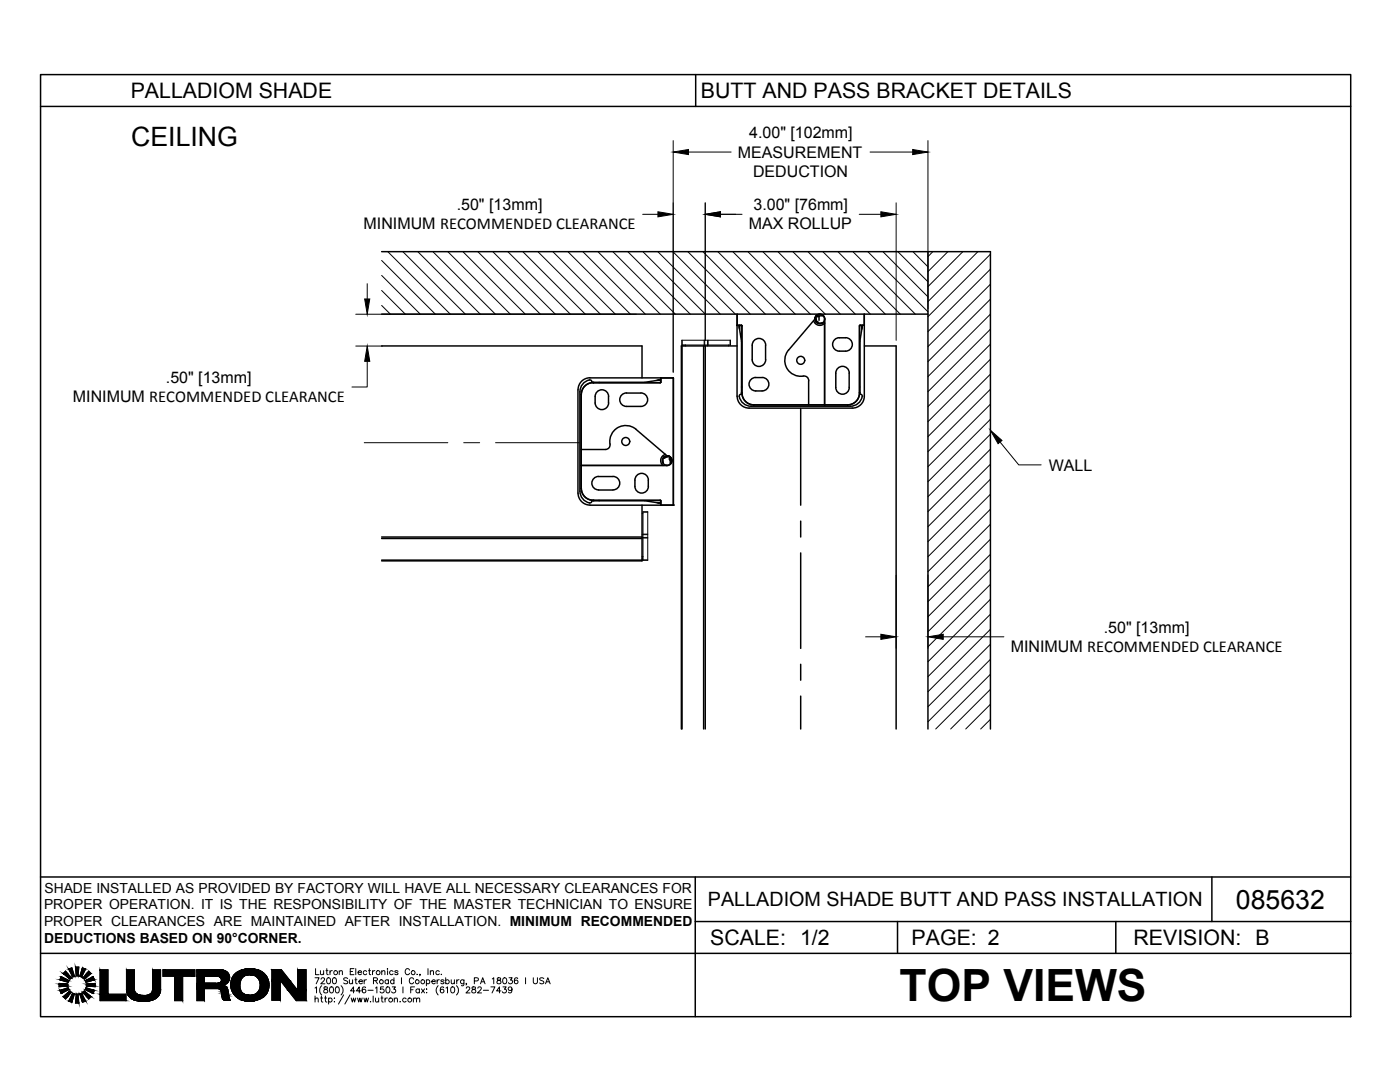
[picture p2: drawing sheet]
<svg xmlns="http://www.w3.org/2000/svg" width="279mm" height="216mm" viewBox="0 0 279 216" stroke-linecap="round" stroke-linejoin="round" font-family="sans-serif">
<!-- layer: STRUCTURE-SUB-STRUCTURE_THIN -->
<g fill="none" stroke="#000" stroke-width=".2">
<path d="M76.2 58l4.7 4.7M76.2 55l7.7 7.7M76.2 52l10.7 10.7M77.4 50.2l12.5 12.5M80.4 50.2l12.5 12.5M83.4 50.2l12.4 12.5M86.4 50.2l12.5 12.5M89.4 50.2l12.4 12.5M92.4 50.2l12.4 12.5M95.4 50.2l12.4 12.5M98.3 50.2l12.5 12.5M101.4 50.2l12.4 12.5"/>
<path d="M104.3 50.2l12.5 12.5M107.3 50.2l12.5 12.5M110.3 50.2l12.5 12.5M113.3 50.2l12.5 12.5M116.3 50.2l12.5 12.5M119.3 50.2l12.5 12.5M122.3 50.2l12.5 12.5M125.3 50.2l12.5 12.5M128.3 50.2l12.5 12.5M131.3 50.2l12.4 12.5M134.3 50.2l12.5 12.5M137.3 50.2l12.4 12.5"/>
<path d="M140.3 50.2l12.4 12.5M143.3 50.2l12.4 12.5M146.2 50.2l12.5 12.5M149.3 50.2l12.4 12.5M152.2 50.2l12.5 12.5M155.2 50.2l12.5 12.5M158.2 50.2l12.5 12.5M161.2 50.2l12.5 12.5M164.2 50.2l12.5 12.5M167.2 50.2l12.5 12.5M170.2 50.2l12.5 12.5M173.2 50.2l12 12"/>
<path d="M176.2 50.2l9 9M179.2 50.2l6 6M182.2 50.2l3 3M185.2 50.2h.1M186.2 50.2l-1 1M189.2 50.2l-4 4M192.2 50.2l-7 7M195.2 50.2l-10 10M197.7 50.7l-12.5 12.5M197.7 53.7l-12.5 12.5M197.7 56.7l-12.5 12.5M197.7 59.7l-12.5 12.5"/>
<path d="M76.2 60.9l1.7 1.8M197.7 62.7l-12.5 12.4M197.7 65.7l-12.5 12.5M197.7 68.7l-12.5 12.4M197.7 71.7l-12.5 12.4M197.7 74.7l-12.5 12.4M197.7 77.7l-12.5 12.4M197.7 80.7l-12.5 12.4M197.7 83.7l-12.5 12.4M197.7 86.6l-12.5 12.5M197.7 89.6l-12.5 12.5M197.7 92.6l-12.5 12.5"/>
<path d="M197.7 95.6l-12.5 12.5M197.7 98.6l-12.5 12.5M197.7 101.6l-12.5 12.5M197.7 104.6l-12.5 12.5M197.7 107.6l-12.5 12.5M197.7 110.6l-12.5 12.5M197.7 113.6l-12.5 12.5M197.7 116.6l-12.5 12.5M197.7 119.6l-12.5 12.4M197.7 122.6l-12.5 12.4M197.7 125.6l-12.5 12.4M197.7 128.6l-12.5 12.4"/>
<path d="M197.7 131.6l-12.5 12.4M197.7 134.5l-11 11M197.7 137.5l-8 8M197.7 140.5l-5 5M197.7 143.5l-2 2"/>
</g>
<!-- layer: SHADE-BRACKET -->
<g fill="none" stroke="#000" stroke-width=".3">
<path d="M115.7 78.2v19.8M116 78.7h.1M116 78.7v18.8M117.6 75.8l.4 .1 .1 .4h10.6l3.1-.5M117.7 75.8a2.38 2.38 0 0 0-2 2.3M118.4 76.4h13.3M118.4 76.3a2.38 2.38 0 0 0-2.4 2.4M118.4 76.4a2.36 2.36 0 0 0-2.4 2.3M118.5 76.3v.1M119.3 78a1.34 1.34 0 0 1 1.4-.1 1.34 1.34 0 0 1 .8 1.2v1.3a1.34 1.34 0 0 1-1.4 1.3 1.34 1.34 0 0 1-1.3-1.3v-1.7zM119.6 76.3v.1M127.9 78.4h-2.9a1.34 1.34 0 0 0-1.3 1.4 1.34 1.34 0 0 0 1.3 1.3h2.9"/>
<path d="M127.9 78.4a1.34 1.34 0 0 1 1.4 1.4 1.34 1.34 0 0 1-1.4 1.3M131.1 75.9h.7M131.5 75.8v.1M131.7 75.9h.1M131.7 76.4h.1M131.9 76.2l-.1 .1M131.9 75.8l-.1 .1M131.9 76.2h.1M131.9 76.2l-.1 .2M134.4 75.4h-16.7a2.41 2.41 0 0 0-2.4 2.4l.1 20.6a2.38 2.38 0 0 0 2.3 2.4h16.7M134.4 75.4v25.4M134.4 75.4h-2.5v.8"/>
<path d="M147.1 62.7v16.4M147.1 79.1a2.38 2.38 0 0 0 2.4 2.3h20.6M147.1 62.7v2.2h.8M147.5 64.9l.5 3.2-.1 10.6M147.5 65.3h.1M147.6 65l-.1-.1 .1 .8M147.6 65h.1M147.9 64.9h.1M148 64.9l.1 .1M148 64.9v.1M148 78.3h.1M148 77.2h.1"/>
<path d="M148 65l.1 13.4M148 65h.1M148.1 78.4a2.38 2.38 0 0 0 2.3 2.4M148.1 65v13.4M150.1 68.9v2.9a1.34 1.34 0 0 0 1.4 1.3 1.34 1.34 0 0 0 1.3-1.3M150.1 68.9a1.34 1.34 0 0 1 1.4-1.4 1.34 1.34 0 0 1 1.3 1.4M152.1 75.3h-1.3a1.34 1.34 0 0 0-1.3 1.4 1.34 1.34 0 0 0 1.3 1.3h1.3M152.1 75.3a1.34 1.34 0 0 1 1.3 1.4 1.34 1.34 0 0 1-1.3 1.3M152.8 68.9v2.9M162.4 64a1.28 1.28 0 0 0 2.2 .5M162.7 63.7l-5.3 6.1a3.2 3.2 0 0 0-.3 3.8 3.2 3.2 0 0 0 3.5 1.4 .94 .94 0 0 1 .8 1v4.8M162.7 63.4l-.1 .3"/>
<path d="M162.7 63.4l.1 .1M162.7 63.2v.2M162.7 64h.2M162.8 63.2v.1M162.8 63.3v.2M162.8 63.5l.2 .8M162.8 63.3l.2 1M162.8 63.1h.7v.8M162.8 64.2h.1M162.9 63h1.4M162.9 64.3h.1M163 64.3h.1"/>
<path d="M163 62.9l-.3 .3M163.1 64.5h1M163.9 64.5h.1M164.1 64.5h.1M164.2 62.9l.1 .1M164.3 63l.3 .7M164.6 63.7v17.1zM166.7 67.6a2.8 2.8 0 0 1 3.1 .3 1.34 1.34 0 0 1 .2 1.4 1.34 1.34 0 0 1-1.3 .8 2.15 2.15 0 0 1-2.3-.6 1.34 1.34 0 0 1 .3-1.9zM167.1 73.6a1.33 1.33 0 0 1 1.5-.4 1.33 1.33 0 0 1 .9 1.3v2.8a1.34 1.34 0 0 1-1.4 1.4 1.34 1.34 0 0 1-1.3-1.4v-2.9zM171.5 78.4a2.36 2.36 0 0 1-2.3 2.4M171.5 78.4h.1M171.5 65h.1"/>
<path d="M171.5 65v13.4M171.5 78.4a2.38 2.38 0 0 1-2.3 2.4M171.5 78.3h.1M171.5 77.2h.1M171.6 64.9h.1M171.6 64.9h.9M171.7 64.9l-.2 .1M171.7 64.9l-.1 .1M172 65.3h.1M172 64.9v.6M172.1 64.9l-.1 .8M172.1 64.9l-.5 3.2 .1 10.6a.37 .37 0 0 1 .4 .4 2.38 2.38 0 0 1-2.4 2h-19.8a2.17 2.17 0 0 1-2.3-2.3l.3-.1"/>
<path d="M172.5 62.7v16.4M172.5 79.1a2.38 2.38 0 0 1-2.4 2.3M172.5 64.9h.1M115.7 98a2.13 2.13 0 0 0 2.3 2.3l.1-.4h10.6l3.2 .5M116 92.9h17.1zM116 97.5h.1M116 89.7h4.8M116 97.4a2.38 2.38 0 0 0 2.4 2.4M116 97.4a2.36 2.36 0 0 0 2.4 2.4M118.4 99.8v.1M118.4 99.8h13.3M118.5 99.9h.1"/>
<path d="M119.5 97.8h2.8M119.5 95.1h2.8M119.5 95.1a1.34 1.34 0 0 0-1.4 1.3 1.34 1.34 0 0 0 1.4 1.4M119.6 99.9h.1M120.8 89.7a.93 .93 0 0 0 .9-1.1 3.2 3.2 0 0 1 1.6-3.3 3.2 3.2 0 0 1 3.6 .4l6.2 5.3M122.3 95.1a1.34 1.34 0 0 1 1.4 1.3 1.34 1.34 0 0 1-1.4 1.4M129.4 95.8v1.3M129.4 95.8a1.34 1.34 0 0 0-1.3-1.3 1.34 1.34 0 0 0-1.4 1.3v1.3a1.34 1.34 0 0 0 1.4 1.3 1.34 1.34 0 0 0 1.3-1.4M131.7 99.8v.1M131.8 99.8l.1 .1M131.8 99.9h.1M131.9 100h.1"/>
<path d="M131.9 100v.8M132.2 92.3h.1M132.3 92.3v.1M132.3 91.4v.9M132.5 91.2v.1M132.5 91.2h.1M132.5 91.3h.1M132.6 91.1v.2M132.7 91v.2M132.8 90.7a1.28 1.28 0 0 0-.5 2.2M133.3 91.1h.2M133.3 91.1l-.8 .2"/>
<path d="M133.3 91a.97 .97 0 0 1 .8 1 .97 .97 0 0 1-1 .9M133.3 91h.1M133.3 91v.1M133.5 91.1l-1 .2M133.6 91.1v.6M133.8 91.2v1.4M150.4 80.8h18.7M150.4 80.8h.1M169.1 80.8h.1M131.1 100.3h.7M131.3 100.3h.4M131.5 100.3v.1"/>
<path d="M131.7 100.3h.1M131.8 100.3v.1M131.8 100.3h.1M131.9 100.8h.1M134.4 100.8h.1"/>
<circle cx="159.8" cy="71.9" r=".79"/>
<circle cx="163.6" cy="63.6" r=".96"/>
<circle cx="124.9" cy="88.1" r=".79"/>
<circle cx="133.1" cy="91.9" r=".96"/>
</g>
<!-- layer: FABRIC-ROLL -->
<path d="M76.2 69h51.9v6.4M136.1 69v76.5M140.4 69v76.5M140.7 69v76.5M147.1 69h-11.1v76.5M172.5 69h6.3v76.5M76.2 107.2h51.9M76.2 111.8h51.9M76.2 107.4h51.9M128.1 100.8v11.1h-51.9" fill="none" stroke="#000" stroke-width=".3"/>
<!-- layer: HEMBAR-ENDCAP -->
<g fill="none" stroke="#000" stroke-width=".2">
<path d="M136.1 67.9h9.7v.9h-9.7zM136.2 67.9v.9M136.3 68.8v.2M136.5 68.8v.2M136.8 68.8v.2M140.5 67.9v.9M140.6 67.9v1.1M141.2 67.9v1.1M141.3 67.9v.9M145.4 68.8v.2M145.7 67.9v.9M128.1 111.6h.2"/>
<path d="M128.1 107.2h1.2M128.1 106.7h1.2M128.1 102.5h.2M128.1 111.4h.2M128.1 111.1h.2M128.1 111h.2M128.3 102.1h1v9.7h-1zM128.3 106.6h1M128.3 102.2h1M128.3 111.7h1M128.3 107.4h1"/>
</g>
<!-- layer: STRUCTURE-SUB-STRUCTURE_THICK -->
<path d="M76.2 50.2h121.5v95.3M185.2 50.2v95.3M76.2 62.7h109" fill="none" stroke="#000" stroke-width=".3"/>
<!-- layer: 0 -->
<path d="M163.6 62.7l-.6 .2M163.7 62.7l.5 .2" fill="none" stroke="#000" stroke-width=".25"/>
<!-- layer: CENTERLINE -->
<path d="M159.8 81.5v19.3M159.8 104v3.2M159.8 110.3v19.1M159.8 132.6v3.1M159.8 138.9v6.6" fill="none" stroke="#000" stroke-width=".3"/>
<!-- layer: BORDER -->
<path d="M8.1 14.9h261.5v188h-261.5zM138.8 14.9v6.3M8.1 21.2h261.5M8.1 175h261.4M138.8 175v27.9M241.9 175v8.9M8.1 190.2h261.5M138.8 183.9h130.8M179.1 183.9v6.3M222.7 183.9v6.3" fill="none" stroke="#000" stroke-width=".3"/>
<!-- layer: TEXT -->
<g fill="none" stroke="#000" stroke-width=".2">
<path d="M134.4 28.1v46.2M137.4 30.3h8.5M173.6 30.3h8.5M185.2 28.1v33.5M73.3 56.6v3.1M128.3 42.8h3M140.7 40.5v27.4M143.8 42.8h4.3M171.5 42.8h4.3M178.8 40.5v27.4M71 69.1h5.3M71 62.7h56"/>
<path d="M73.3 72.1v5.1h-3.1M72.7 88.3h16.7M92.5 88.3h3.2M98.9 88.3h16.7M199.6 88.2l3.7 4.6h4.5M178.8 114.8v14.6M185.2 114.8v14.6M172.7 127.1h3.1M188.2 127.1h12.1M11.8 196.2l1.8 .2v.4l-1.8 .1zM11.9 197.6l1.7-.5 .2 .3-1.6 .9zM12.2 194.9l1.6 .8-.2 .3-1.7-.5z"/>
<path d="M12.6 198.9l1.4-1.2 .2 .3-1.1 1.4zM12.6 194.3l.5-.5 1.1 1.3-.2 .3zM13.7 193.4l.6-.3 .6 1.7-.4 .2zM14.5 198.2l.4 .1-.6 1.7-.6-.2zM15.1 193h.6l-.1 1.7h-.4zM15.2 198.4h.4l.1 1.8h-.6zM15.9 198.3l.4-.1 .8 1.6-.6 .2zM16.5 193.1l.6 .3-.8 1.6-.4-.2zM16.5 198l.3-.3 1.4 1.2-.5 .5zM17 195.7l1.6-.8 .2 .6-1.6 .5zM17.2 197.1l1.6 .5-.2 .7-1.6-.9zM17.2 196.4l1.8-.2v.7l-1.8-.1z"/>
<path d="M17.7 193.8l.5 .5-1.4 1.1-.3-.3zM20 193.5h1.6v4.9h3.6v1.3h-5.2zM25.2 193.5h1.6v3.9a1.37 1.37 0 0 0 1.5 1.2h.3a1.44 1.44 0 0 0 1.8-1.2v-3.9h1.7v3.9a2.53 2.53 0 0 1-3 2.4l-1-.1a2.46 2.46 0 0 1-2.9-2.3zM32.5 193.5h6.4v1.3h-2.4v4.9h-1.7v-4.9h-2.3zM39.3 193.5h4.9l.6 .2a1.52 1.52 0 0 1 1 1.5 1.52 1.52 0 0 1-1.3 1.4v.2h.2a.88 .88 0 0 1 .8 1l.2 1.1 .3 .7h-1.3a2.42 2.42 0 0 1-.6-1.8l-.2-.4-.4-.1h-2.7v2.4h-1.5zM40.8 194.8h2.8l.5 .4 .1 .5-.2 .3-.5 .2h-2.7zM46.7 194.5a4.5 4.5 0 0 1 6.5 .4 3.2 3.2 0 0 1-2.5 4.8 3.6 3.6 0 0 1-4.7-3.6l.3-.9zM48.5 195a2.09 2.09 0 0 1 3 .3 2.09 2.09 0 0 1-.5 3 2.09 2.09 0 0 1-3-.9l-.1-1.2 .3-.8zM54.3 193.5h1.8l3.3 4.1v-4.1h1.7v6.2h-2l-3.1-4v3.9h-1.7zM62.9 195.1h.8l-.6 1.2M62.9 197.2l.3-.3v1.2M62.9 199.4l.1-.2h.4l.1 .7"/>
<path d="M62.9 198.7v1.2M63 193.3v1.2h.7M64 193.7v.7l.3 .1 .3-.2M64 199.1h.4M64.1 195.4l.2-.3h.2l.3 .2-.2 .4-.6 .6h.8M64.1 198.7v1l.3 .2M64.2 196.7a1.24 1.24 0 0 0 0 1.8M64.6 193.7v.8M64.7 197v.3l.5 .2 .2 .2a.4 .4 0 0 1-.4 .4 .4 .4 0 0 1-.4-.4l.7-.5v-.2zM64.8 199.1h.4M64.9 198.7v1l.3 .2M65.1 193.7h.4"/>
<path d="M65.2 193.3v1l.1 .1 .2 .1M65.3 195.2a.59 .59 0 0 1 .8 .4 .59 .59 0 0 1-.5 .7l-.4-.2v-.5zM65.6 199.3a.39 .39 0 0 1 .6 0 .39 .39 0 0 1 0 .5 .39 .39 0 0 1-.6 0M65.6 199.1v1.2M65.9 193.7v.8M65.9 197l.2-.1a.63 .63 0 0 1 .5 .6 .63 .63 0 0 1-.5 .6 .78 .78 0 0 1-.2-1.1zM66.3 193.7h-.3l-.1 .3M66.5 195.2a.59 .59 0 0 1 .7 .4 .59 .59 0 0 1-.4 .7h-.1a.77 .77 0 0 1-.2-1.1zM66.7 199.2h.1zM66.7 199.9h.1zM67.1 197a.6 .6 0 0 1 .7 .4 .6 .6 0 0 1-.4 .7l-.4-.2-.1-.5zM67.7 193.9l.3-.2h.3v.8"/>
<path d="M67.7 193.7v.8M68.1 196.7a1.24 1.24 0 0 1 0 1.8M68.6 198.5l-1.1 1.8M69.4 195.3l-.3-.2-.5 .2 .1 .3 .7 .4v.1l-.3 .2-.5-.2M69.7 195.5l.1 .7 .3 .1 .3-.2M69.9 198.5l-1.1 1.8M69.9 193.9h.5M70.1 199.1l.2 .8 .3-.8 .2 .8 .2-.8M70.4 195.5v.8M70.6 193.3h-.7v1.2h.7M70.8 197.7h-.8l.6-.8v1.2M70.8 195.5h.4"/>
<path d="M71 195.1v1l.3 .2M71 193.3v1.2M71.4 199.1l.2 .8 .2-.8 .2 .8 .3-.8M71.5 194h.6a.4 .4 0 0 0-.5-.2 .4 .4 0 0 0-.2 .6 .4 .4 0 0 0 .6 0l.1-.1M71.6 195.8h.7a.39 .39 0 0 0-.5-.2 .39 .39 0 0 0-.2 .6 .39 .39 0 0 0 .6 0l.1-.1M72 197.7h-.9l.6-.8v1.2M72.6 199.1l.3 .8 .2-.8 .2 .8 .2-.8M72.7 195.5v.8M73 197.1l-.1-.1a.6 .6 0 0 0-.7 .4 .6 .6 0 0 0 .4 .7 .38 .38 0 0 0 .4-.3 .38 .38 0 0 0-.3-.4 .38 .38 0 0 0-.4 .3M73.1 195.5l-.2 .1-.2 .2M73.2 193.9a.38 .38 0 0 0-.6-.1 .38 .38 0 0 0 0 .6 .38 .38 0 0 0 .6-.1M73.4 197.6h1.1"/>
<path d="M73.5 193.7h.4M73.7 193.3v1l.1 .1 .2 .1M73.9 199.8l.1 .1M74.3 193.7v.8M74.5 198.7v1.2M74.5 195.7l.7-.1 .1-.4-.8-.1v1.2M74.8 193.7h-.3l-.2 .3M74.9 197.2l.3-.3v1.2M74.9 199.1l.1 .8h.3l.3-.2M74.9 195.7l.4 .6M75.6 199.1v.8M76 199.1h.4"/>
<path d="M76.2 193.9l.3-.2h.3v.8M76.2 193.7v.8M76.2 198.7v1v.2h.3M76.5 196.9h-.5l-.1 .5a.44 .44 0 0 1 .7 0 .44 .44 0 0 1-.1 .7 .44 .44 0 0 1-.7-.2M76.8 199.1v.8M77.2 197a.6 .6 0 0 1 .7 .4 .6 .6 0 0 1-.4 .7l-.4-.2-.1-.5zM77.3 193.3h.1zM77.3 199.1l-.3 .1-.2 .3M77.4 193.7v.8M77.5 195.7a.38 .38 0 0 0-.5-.1 .38 .38 0 0 0 0 .6 .38 .38 0 0 0 .5-.1M77.5 195.5v.8M78.3 196.9h.6l-.3 .5a.41 .41 0 0 1 .3 .7 .41 .41 0 0 1-.7-.2"/>
<path d="M78.5 193.9a.39 .39 0 0 0-.6-.1 .39 .39 0 0 0 0 .6 .39 .39 0 0 0 .6-.1M78.6 195.7a.38 .38 0 0 0-.5-.1 .38 .38 0 0 0 0 .6 .38 .38 0 0 0 .5-.1M78.6 195.1v1.2M78.7 199.4l.2-.2h.4v.7M78.7 199.1v.8M79.4 193.9l-.2-.2-.4 .2 .6 .2v.3l-.4 .1-.2-.2M79.8 199.8l.1 .1M80.1 195.1v1.2M80.4 196.9v1.2M81.1 199.3a.39 .39 0 0 0-.6 0 .39 .39 0 0 0 0 .5 .39 .39 0 0 0 .6 0M81.7 193.6a.49 .49 0 0 0-.6-.3 .49 .49 0 0 0-.2 .7 .45 .45 0 0 0 .3 .5 .45 .45 0 0 0 .5-.3M82 197.5h.4"/>
<path d="M82.5 199.4l.2-.2h.4v.7M82.5 199.1v.8M82.6 195.4a.49 .49 0 0 0-.7-.3 .49 .49 0 0 0-.2 .7 .45 .45 0 0 0 .3 .5 .45 .45 0 0 0 .6-.3M82.7 196.9h-.7v1.2M83.1 199.4l.2-.2h.4l.1 .7M83.2 194.4h.1M83.7 197.5a.39 .39 0 0 0-.6-.1 .39 .39 0 0 0 0 .6 .39 .39 0 0 0 .6 0M83.7 197.3v.8M83.9 194.4h-.2h.2l-.2 .3M84.1 197.3l.6 .8M84.7 197.3l-.6 .8M85.1 195.7a.38 .38 0 0 1 .6-.1 .38 .38 0 0 1 0 .6 .38 .38 0 0 1-.6-.1"/>
<path d="M85.1 198.1h.1zM85.1 195.5v1.2M85.1 197.3v.1zM85.4 193.3v1.2M85.9 193.9l.3-.2h.3v.8M85.9 193.7v.8M86.2 195.8h.7a.39 .39 0 0 0-.6-.2 .39 .39 0 0 0-.1 .6 .39 .39 0 0 0 .6 0l.1-.1M87.2 195.5v.8M87.4 196.7a1.24 1.24 0 0 0 0 1.8M87.7 195.5l-.3 .1-.2 .2M87.7 193.9a.39 .39 0 0 0-.6-.1 .39 .39 0 0 0 0 .6 .39 .39 0 0 0 .6-.1M88.1 194.4h.1"/>
<path d="M88.5 197.1v-.1a.6 .6 0 0 0-.7 .4 .6 .6 0 0 0 .4 .7 .37 .37 0 0 0 .4-.3 .37 .37 0 0 0-.3-.4 .37 .37 0 0 0-.4 .3M88.6 195.7l-.2-.2-.4 .1v.2l.4 .1 .2 .2-.2 .2-.4-.2M88.9 195.7a.39 .39 0 0 1 .6-.1 .39 .39 0 0 1 0 .6 .39 .39 0 0 1-.6-.1M88.9 195.1v1.2M89 197.2l.3-.3v1.2M90.1 195.5v.7l.3 .1 .3-.2M90.1 197a.6 .6 0 0 1 .7 .4 .6 .6 0 0 1-.4 .7h-.1a.8 .8 0 0 1-.2-1.1zM90.7 195.5v.8M91.1 196.7a1.24 1.24 0 0 1 0 1.8M91.2 195.5v.8M91.6 195.5l-.3 .1-.1 .2M92.6 195.5l-.1 1.1h-.4"/>
<path d="M92.6 195.7a.39 .39 0 0 0-.6-.1 .39 .39 0 0 0 0 .6 .39 .39 0 0 0 .6-.1M93.1 197.2l.1-.2 .3-.1 .3 .4-.8 .8h.8M93.1 196.2h-.1h.1l-.1 .3M94.3 197v.3l.5 .2 .2 .2a.4 .4 0 0 1-.4 .4 .4 .4 0 0 1-.4-.4l.7-.5-.1-.2zM94.7 195.7h.7v-.5l-.7-.1v1.2M95.4 197.2l.1-.2 .3-.1 .3 .4-.8 .8h.8M95.9 196.3l.4-1.2 .5 1.2M96.1 195.9h.5M96.5 197.6h1M98 196.9h.8l-.6 1.2M98.2 195.3l.3-.2v1.2M99.3 195.2v.3a.5 .5 0 0 1 .5 .2 .5 .5 0 0 1 .1 .5h-.6a.5 .5 0 0 1 0-.5 .5 .5 0 0 1 .6-.2v-.3z"/>
<path d="M100 197.7h-.9l.6-.8v1.2M100.4 196.9h.6l-.3 .5a.4 .4 0 0 1 .3 .6 .4 .4 0 0 1-.7-.1M100.5 195.2a.59 .59 0 0 1 .7 .4 .59 .59 0 0 1-.4 .7h-.1a.73 .73 0 0 1-.2-1.1zM101.6 195.1h.6l-.3 .5a.4 .4 0 0 1 .3 .6 .4 .4 0 0 1-.7-.1M102.2 197.3a.38 .38 0 0 1-.5 .4 .38 .38 0 0 1-.2-.6 .38 .38 0 0 1 .6 0l.1 .2a.58 .58 0 0 1-.5 .8l-.2-.1M103.3 195.3l-.2-.2a.58 .58 0 0 0-.5 .6 .58 .58 0 0 0 .6 .5 .37 .37 0 0 0 0-.6 .37 .37 0 0 0-.6 .3M104.9 195.1v1.2M106.4 195.1v.9l.4 .3 .4-.2 .1-1M108.5 195.3l-.3-.2-.5 .2 .1 .3 .7 .4v.1l-.3 .2-.5-.2M108.9 196.3l.4-1.2 .5 1.2M109 195.9h.6"/>
<circle cx="67" cy="194.1" r=".4"/>
<circle cx="75.5" cy="194.1" r=".4"/>
<circle cx="76.1" cy="195.9" r=".4"/>
<circle cx="78" cy="199.5" r=".4"/>
<circle cx="81.8" cy="199.5" r=".4"/>
<circle cx="82.5" cy="194.1" r=".4"/>
<circle cx="83.3" cy="195.9" r=".4"/>
<circle cx="84.4" cy="195.9" r=".4"/>
</g>
<g fill="#000" stroke="#000" stroke-width=".2">
<path d="M134.4 30.3l3-.5v1zM182.1 29.8l3.1 .5-3.1 .5zM72.8 59.7h1l-.5 3zM131.3 42.3l3.1 .5-3.1 .5zM140.7 42.8l3.1-.5v1zM175.8 42.3l3 .5-3 .5zM73.3 69.1l.5 3h-1zM197.6 85.8l2.4 2.1-.8 .6zM175.8 126.6l3 .5-3 .5zM185.2 127.1l3-.5v1zM11.8 196.2l1.8 .2h-1.8zM11.8 196.8h1.8l-1.8 .1z"/>
<path d="M12.2 198.2h.1zM12.2 194.9l.1 .1zM12.5 195.7h1.3l-.2 .3zM12.6 198.9h.9l-.4 .5zM13.1 193.8l.4 .5h-.9zM12.5 197.4l1.1-.3 .2 .3zM13.6 195.1h.6l-.2 .3zM13.7 199.8h.7l-.1 .2zM13.6 198l.4-.3 .2 .3zM13.7 193.4l.6-.3 .1 .3zM14.5 194.9h.2zM14.5 198.2l.2 .1z"/>
<path d="M15.9 198.3h.4l.8 1.5zM16.1 194.9h.2zM16.1 198.3h.2zM16.5 193.1l.6 .3h-.7zM16.5 198h.7l1 .9zM16.5 198l.3-.3 .4 .3zM17.2 197.1l1.1 .3h-1.3zM17.2 196.4h1.8v.4zM17.3 194.3h.9l-1 .8zM17.3 195.5h1.5l-.5 .2zM17.3 197.6h1.5l-.2 .6zM17.7 193.8l.5 .5h-.9z"/>
<path d="M18.4 195h.2zM17.2 196.4l1.8-.2v.2zM25.7 198.8h5.9zM28.8 199.8h.5zM43.9 195h1.9zM43.8 193.5h.3zM49.5 199.8h.7zM49.6 193.3h.6z"/>
<path d="M12.2 195l1.2 .5zM12.2 195l1.2 .5h-1.5z"/>
<path d="M11.9 195.5l1.9 .2-.4-.2zM11.9 195.5l1.9 .2h-1.3z"/>
<path d="M11.9 197.6l.4 .6 1.1-.6zM11.9 197.6l.4 .6h-.1z"/>
<path d="M12.6 194.3l1.6 .8-.7-.8zM12.6 194.3l1.6 .8h-.6z"/>
<path d="M11.8 196.4l1.8 .4v-.4zM11.8 196.4l1.8 .4h-1.8z"/>
<path d="M12.5 197.4l.9 .2 .4-.2zM11.9 197.6l.6-.2 .9 .2z"/>
<path d="M13.6 198l-.1 .9 .7-.9zM12.6 198.9l1-.9-.1 .9z"/>
<path d="M13.7 193.4l1.2 1.4-.5-1.4zM13.7 193.4l1.2 1.4h-.5z"/>
<path d="M14.5 198.3h.4zM14.5 198.3h.4z"/>
<path d="M14.4 194.8h.5zM14.4 194.8l.3 .1z"/>
<path d="M14.4 198.3v1.5l.5-1.5zM14.4 198.3v1.5h-.7z"/>
<path d="M15.2 198.4l.5 1.8-.1-1.8zM15.2 198.4l.5 1.8h-.6z"/>
<path d="M15.1 193l.5 1.7 .1-1.7zM15.1 193l.5 1.7h-.4z"/>
<path d="M15.9 198.3l.5 1.5h.7zM16.4 199.8h.7l-.6 .2z"/>
<path d="M16.1 198.3h.2zM15.9 198.3h.4z"/>
<path d="M15.9 194.8h.4zM15.9 194.8l.4 .1z"/>
<path d="M16.5 198l.8 .9h.9zM17.3 198.9h.9l-.5 .5z"/>
<path d="M16.4 193.4l-.1 1.4 .8-1.4zM16.4 193.4l-.1 1.4h-.4z"/>
<path d="M17.2 196.4v.4h1.8zM17.2 196.8h1.8v.1z"/>
<path d="M17.3 194.3l-.8 .8h.7zM16.5 195.1h.7l-.4 .3z"/>
<path d="M17 195.7h1.3l-1-.2zM17 195.7h1.3l-1.1 .3z"/>
<path d="M17.3 197.6l1.3 .6zM18.4 198.2h.2z"/>
<path d="M17 197.4l1.8 .2-.5-.2zM17 197.4l1.8 .2h-1.5z"/>
<path d="M18.4 195l.4 .5-.2-.5zM17.3 195.5l1.1-.5 .4 .5z"/>
<path d="M20 193.5l1.6 4.9v-4.9zM20 193.5l1.6 4.9h-1.6z"/>
<path d="M20 198.4l5.2 1.3v-1.3zM20 198.4l5.2 1.3h-5.2z"/>
<path d="M26.1 199.2h5zM26.1 199.2h5z"/>
<path d="M25.2 193.5l1.6 3.9v-3.9zM25.2 193.5l1.6 3.9h-1.6z"/>
<path d="M25.2 197.4l1.6 .2v-.2zM25.2 197.4l1.6 .2h-1.5z"/>
<path d="M25.3 197.6l1.6 .1-.1-.1zM25.3 197.6l1.6 .1h-1.6z"/>
<path d="M25.3 197.7h1.6zM25.3 197.7h1.6z"/>
<path d="M25.3 197.7l1.6 .2v-.2zM25.3 197.7l1.6 .2h-1.6z"/>
<path d="M25.3 197.9l1.7 .1-.1-.1zM25.3 197.9l1.7 .1h-1.7zM25.3 198h1.7zM25.3 198h1.7z"/>
<path d="M25.3 198l1.9 .2-.2-.2zM25.3 198l1.9 .2h-1.8z"/>
<path d="M25.4 198.2l1.9 .1zM25.4 198.2l1.9 .1z"/>
<path d="M25.4 198.3l2.1 .1zM25.4 198.3l2.1 .1h-2z"/>
<path d="M25.5 198.4l2.3 .1-.3-.1zM25.5 198.4l2.3 .1h-2.3z"/>
<path d="M25.5 198.5l2.3 .1zM25.5 198.5l2.3 .1z"/>
<path d="M25.5 198.6h2.5zM25.5 198.6h2.5z"/>
<path d="M25.6 198.6h3zM25.6 198.6h3z"/>
<path d="M25.6 198.6h3.3zM25.6 198.6h3.3z"/>
<path d="M28.6 199.8h.7zM28.6 199.8h.7z"/>
<path d="M28.2 199.7h1.3zM28.2 199.7l1.1 .1z"/>
<path d="M28.1 199.7h1.4zM28.1 199.7h1.4z"/>
<path d="M27.6 199.7h2.2zM27.6 199.7h1.9z"/>
<path d="M27.5 199.7h2.3zM27.5 199.7h2.3z"/>
<path d="M27.2 199.7h2.9zM27.2 199.7h2.6z"/>
<path d="M27.2 199.7h2.9zM27.2 199.7h2.9z"/>
<path d="M30.3 198h1.7zM30.3 198h1.7z"/>
<path d="M26.9 199.6h3.4zM26.9 199.6l3.2 .1z"/>
<path d="M26.9 199.6h3.5zM26.9 199.6h3.4z"/>
<path d="M26.6 199.5h4zM26.6 199.5l3.8 .1z"/>
<path d="M26.6 199.5h4zM26.6 199.5h4z"/>
<path d="M26.4 199.4l4.2 .1 .3-.1zM26.4 199.4l4.2 .1h-4z"/>
<path d="M26.4 199.3h4.5zM26.4 199.3l4.5 .1z"/>
<path d="M26.1 199.2l4.8 .1 .2-.1zM26.1 199.2l4.8 .1h-4.5z"/>
<path d="M25.9 199l5.2 .2 .3-.2zM25.9 199l5.2 .2h-5z"/>
<path d="M25.7 198.8l5.7 .2 .2-.2zM25.7 198.8l5.7 .2h-5.5zM25.9 199h5.5zM25.9 199h5.5z"/>
<path d="M29.3 198.6h2.4zM28.9 198.6h2.8z"/>
<path d="M25.6 198.6l6 .2 .1-.2zM25.6 198.6l6 .2h-5.9zM25.7 198.8h5.9z"/>
<path d="M29.6 198.6h2.1zM29.5 198.6h2.2z"/>
<path d="M29.5 198.6h2.2zM29.3 198.6h2.4z"/>
<path d="M29.8 198.4l1.9 .2 .1-.2zM29.6 198.6l.2-.2 1.9 .2z"/>
<path d="M30 198.3l1.8 .1 .1-.1zM29.8 198.4l.2-.1 1.8 .1z"/>
<path d="M30.1 198.3h1.8zM30 198.3h1.9z"/>
<path d="M30.2 198.1l1.7 .2v-.2zM30.2 198.1l1.7 .2h-1.8z"/>
<path d="M30.3 198l1.6 .1 .1-.1zM30.3 198l1.6 .1h-1.7z"/>
<path d="M30.4 197.7h1.6zM30.4 197.7h1.6z"/>
<path d="M30.4 197.7l1.6 .3v-.3zM30.4 197.7l1.6 .3h-1.7z"/>
<path d="M30.4 193.5l1.7 3.9v-3.9zM30.4 193.5l1.7 3.9h-1.7z"/>
<path d="M30.4 197.4l1.6 .3 .1-.3zM30.4 197.4l1.6 .3h-1.6z"/>
<path d="M34.8 194.8l1.7 4.9v-4.9zM34.8 194.8l1.7 4.9h-1.7z"/>
<path d="M32.5 193.5l6.4 1.3v-1.3zM32.5 193.5l6.4 1.3h-6.4z"/>
<path d="M39.3 194.8l1.5 1.4v-1.4zM39.3 194.8l1.5 1.4h-1.5z"/>
<path d="M39.3 197.3l1.5 2.4v-2.4zM39.3 197.3l1.5 2.4h-1.5z"/>
<path d="M39.3 196.2h3.9zM39.3 196.2h3.9z"/>
<path d="M39.3 193.5l5.1 .1zM39.3 193.5l5.1 .1z"/>
<path d="M44.4 199.2h1.4zM44.4 199.2h1.4z"/>
<path d="M39.3 193.6h5.4zM39.3 193.6h5.4z"/>
<path d="M39.3 196.6l5.2 .2v-.2zM39.3 196.6l5.2 .2h-5.2z"/>
<path d="M39.3 193.6l5.7 .1-.3-.1zM39.3 193.6l5.7 .1h-5.7z"/>
<path d="M39.3 196.8h5.5zM39.3 196.8h5.5z"/>
<path d="M39.3 196.8h5.7zM39.3 196.8h5.7z"/>
<path d="M39.3 196.5l5.2 .1 .3-.1zM39.3 196.5l5.2 .1h-5.2z"/>
<path d="M39.3 193.7l6 .2-.3-.2zM39.3 193.7l6 .2h-6z"/>
<path d="M39.3 196.8l5.9 .1zM39.3 196.8l5.9 .1z"/>
<path d="M39.3 196.3l5.5 .2 .3-.2zM39.3 196.3l5.5 .2h-5.5z"/>
<path d="M39.3 196.9l6 .1-.1-.1zM39.3 196.9l6 .1h-6z"/>
<path d="M43.4 196.2h1.8zM43.2 196.2h2z"/>
<path d="M39.3 196.2l5.8 .1 .1-.1zM39.3 196.2l5.8 .1h-5.8z"/>
<path d="M39.3 193.9l6.2 .2-.2-.2zM39.3 193.9l6.2 .2h-6.2z"/>
<path d="M43.6 196.2h1.7zM43.4 196.2h1.8z"/>
<path d="M39.3 197l6.1 .3-.1-.3zM39.3 197l6.1 .3h-6.1zM39.3 197.3h6.1zM39.3 197.3h6.1z"/>
<path d="M43.8 196.1h1.5zM43.6 196.2h1.7z"/>
<path d="M43.8 196.1h1.5zM43.8 196.1h1.5z"/>
<path d="M43.5 197.3h1.9zM43.5 197.3h1.9z"/>
<path d="M43.7 197.3l1.7 .1zM43.7 197.3l1.7 .1z"/>
<path d="M44 196h1.4zM43.8 196.1h1.5z"/>
<path d="M43.8 197.4l1.7 .1-.1-.1zM43.8 197.4l1.7 .1z"/>
<path d="M44 197.5h1.5zM44 197.5h1.5z"/>
<path d="M44 197.5l1.5 .1v-.1zM44 197.5l1.5 .1h-1.4z"/>
<path d="M39.3 194.1l6.4 .3-.2-.3zM39.3 194.1l6.4 .3h-6.4z"/>
<path d="M44.1 197.6l1.4 .2v-.2zM44.1 197.6l1.4 .2h-1.4z"/>
<path d="M44.1 197.8l1.5 .1-.1-.1zM44.1 197.8l1.5 .1h-1.4z"/>
<path d="M44.1 195.9h1.5zM44.1 195.9h1.5z"/>
<path d="M44.1 195.9l1.3 .1 .2-.1zM44.1 195.9l1.3 .1h-1.4z"/>
<path d="M44.2 197.9l1.4 .1zM44.2 197.9l1.4 .1z"/>
<path d="M44.2 198l1.4 .3v-.3zM44.2 198l1.4 .3h-1.4z"/>
<path d="M44.2 198.3l1.5 .4-.1-.4zM44.2 198.3l1.5 .4h-1.4z"/>
<path d="M44.2 195.7l1.4 .2 .1-.2zM44.2 195.7l1.4 .2h-1.5z"/>
<path d="M44.3 198.7l1.4 .1zM44.3 198.7l1.4 .1z"/>
<path d="M44.3 198.8l1.4 .2v-.2zM44.3 198.8l1.4 .2h-1.4z"/>
<path d="M39.3 194.4l6.5 .3-.1-.3zM39.3 194.4l6.5 .3h-6.5z"/>
<path d="M44.2 195.6h1.5zM44.2 195.6l1.5 .1z"/>
<path d="M44.3 199l1.5 .2-.1-.2zM44.3 199l1.5 .2h-1.4z"/>
<path d="M44.2 195.5h1.6zM44.2 195.5h1.6z"/>
<path d="M44.2 195.5l1.5 .1 .1-.1zM44.2 195.5l1.5 .1h-1.5z"/>
<path d="M44.4 199.2l1.4 .1v-.1zM44.4 199.2l1.4 .1h-1.3z"/>
<path d="M39.3 194.7l6.5 .1v-.1zM39.3 194.7l6.5 .1h-6.5z"/>
<path d="M43 194.8h2.8zM43 194.8h2.8z"/>
<path d="M43.4 194.8h2.4zM43.4 194.8h2.4z"/>
<path d="M43.6 194.8l2.2 .1zM43.6 194.8l2.2 .1z"/>
<path d="M43.8 194.9l2 .1v-.1zM43.8 194.9l2 .1zM43.9 195h1.9z"/>
<path d="M44.1 195.2l1.7 .1v-.1zM44.1 195.2l1.7 .1h-1.6zM44.2 195.3h1.6zM44.2 195.3h1.6z"/>
<path d="M44.2 195.3l1.6 .2v-.2zM44.2 195.3l1.6 .2h-1.6z"/>
<path d="M43.9 195l1.9 .2v-.2zM43.9 195l1.9 .2h-1.7z"/>
<path d="M44.5 199.3l1.4 .1zM44.5 199.3l1.4 .1z"/>
<path d="M44.5 199.4l1.4 .1zM44.5 199.4l1.4 .1z"/>
<path d="M44.6 199.5l1.4 .1-.1-.1zM44.6 199.5l1.4 .1h-1.3z"/>
<path d="M46 196.5h1.9zM46 196.5h1.9z"/>
<path d="M46 196.5l1.9 .3v-.3zM46 196.5l1.9 .3h-1.9z"/>
<path d="M46 196.8l1.9 .1v-.1zM46 196.8l1.9 .1h-1.8z"/>
<path d="M46.1 196.9l1.8 .3v-.3zM46.1 196.9l1.8 .3h-1.8z"/>
<path d="M46 196.1h1.9zM46 196.1h1.9z"/>
<path d="M46 196.1l1.9 .4v-.4zM46 196.1l1.9 .4h-1.9z"/>
<path d="M46.1 197.2l1.9 .1-.1-.1zM46.1 197.2l1.9 .1h-1.8z"/>
<path d="M46.2 197.3l1.8 .2v-.2zM46.2 197.3l1.8 .2h-1.8zM46.2 197.5h1.8zM46.2 197.5h1.8z"/>
<path d="M46.1 195.7l1.9 .1zM46.1 195.7l1.9 .1z"/>
<path d="M46.1 195.8l1.8 .3 .1-.3zM46.1 195.8l1.8 .3h-1.9z"/>
<path d="M46.2 197.5l1.9 .2-.1-.2zM46.2 197.5l1.9 .2h-1.8z"/>
<path d="M46.2 195.5l1.8 .2 .1-.2zM46.2 195.5l1.8 .2h-1.9z"/>
<path d="M46.3 197.7l1.9 .2-.1-.2zM46.3 197.7l1.9 .2h-1.8z"/>
<path d="M46.2 195.4l1.9 .1v-.1zM46.2 195.4l1.9 .1h-1.9z"/>
<path d="M46.2 195.4h2zM46.2 195.4h1.9z"/>
<path d="M46.4 197.9h1.8zM46.4 197.9h1.8z"/>
<path d="M46.4 197.9l1.9 .2-.1-.2zM46.4 197.9l1.9 .2h-1.8z"/>
<path d="M46.3 195.2l1.9 .2 .1-.2zM46.3 195.2l1.9 .2h-2z"/>
<path d="M46.5 198.1l2 .1zM46.5 198.1l2 .1h-2z"/>
<path d="M46.3 195.1h2.1zM46.3 195.1l2 .1z"/>
<path d="M46.4 195h2zM46.4 195l2 .1z"/>
<path d="M46.5 198.2h2zM46.5 198.2h2z"/>
<path d="M46.6 198.2l2 .1-.1-.1zM46.6 198.2l2 .1h-2z"/>
<path d="M46.5 194.9l1.9 .1 .2-.1zM46.5 194.9l1.9 .1h-2z"/>
<path d="M46.6 198.3l2.2 .1zM46.6 198.3l2.2 .1z"/>
<path d="M46.5 194.8h2.2zM46.5 194.8l2.1 .1z"/>
<path d="M46.5 194.8h2.2zM46.5 194.8h2.2z"/>
<path d="M46.7 198.4l2.3 .1zM46.7 198.4l2.3 .1z"/>
<path d="M46.6 194.7h2.3zM46.6 194.7l2.1 .1h-2.2z"/>
<path d="M46.7 198.5h2.3zM46.7 198.5h2.3z"/>
<path d="M46.7 198.5l2.7 .1zM46.7 198.5l2.7 .1h-2.6z"/>
<path d="M46.7 194.6h2.4zM46.7 194.6l2.2 .1z"/>
<path d="M46.8 198.6h3zM46.8 198.6h3z"/>
<path d="M49.5 199.8h.6zM49.5 199.8h.6z"/>
<path d="M46.7 194.5h2.8zM46.7 194.5h2.9z"/>
<path d="M46.7 194.5h2.8zM46.7 194.5l2.4 .1h-2.4z"/>
<path d="M46.7 194.5h3.2zM46.7 194.5h2.9z"/>
<path d="M49.6 193.3h.7zM49.5 193.3h.8z"/>
<path d="M49.5 193.3h1zM49.2 193.3h1.3z"/>
<path d="M49.2 199.8h1.2zM49.2 199.8h1z"/>
<path d="M49.2 193.3h1.4zM49.2 193.3h1.4z"/>
<path d="M49.1 199.7h1.5zM49.1 199.7l1.3 .1z"/>
<path d="M49.2 193.3l1.7 .1zM48.9 193.4h2z"/>
<path d="M48.8 199.7h2zM48.8 199.7h1.8z"/>
<path d="M48.9 193.4h2zM48.8 193.4h2.1z"/>
<path d="M48.7 199.7h2.2zM48.7 199.7h2.1z"/>
<path d="M48.8 193.4l2.5 .1zM48.5 193.5h2.8z"/>
<path d="M48.5 199.6h2.6zM48.5 199.6l2.4 .1z"/>
<path d="M48.4 199.6h2.8zM48.4 199.6h2.7z"/>
<path d="M48.5 193.5h2.8zM48.5 193.5h2.8z"/>
<path d="M48.5 193.5l3.1 .1zM48.2 193.6l.3-.1 3.1 .1z"/>
<path d="M48.1 199.5l3.1 .1 .2-.1zM48.1 199.5l3.1 .1z"/>
<path d="M48.2 193.6h3.4zM48.2 193.6h3.4z"/>
<path d="M48.2 193.6l3.7 .1-.3-.1zM47.9 193.7l.3-.1 3.7 .1z"/>
<path d="M47.8 199.4l3.6 .1 .4-.1zM47.8 199.4l3.6 .1h-3.3z"/>
<path d="M47.8 199.3h4.1zM47.8 199.3l4 .1z"/>
<path d="M47.9 193.7h4zM47.9 193.7h4z"/>
<path d="M47.8 193.7l4.4 .2-.3-.2zM47.5 193.9l.3-.2 4.4 .2z"/>
<path d="M47.5 193.9h4.7zM47.5 193.9h4.7z"/>
<path d="M47.5 199.2l4.4 .1 .3-.1zM47.5 199.2l4.4 .1h-4.1z"/>
<path d="M47.5 193.9l5 .1-.3-.1zM47.3 194l.2-.1 5 .1z"/>
<path d="M47.3 194l5.2 .1zM47.2 194.1h5.3z"/>
<path d="M47.3 199l4.9 .2 .3-.2zM47.3 199l4.9 .2h-4.7zM47.5 199.2h4.7zM47.5 199.2h4.7z"/>
<path d="M47.2 194.1l5.5 .2-.2-.2zM47 194.3l.2-.2 5.5 .2z"/>
<path d="M47.2 199h5.3zM47.2 199h5.3z"/>
<path d="M47 194.3h5.8zM46.9 194.3h5.9z"/>
<path d="M47 198.8l5.5 .2 .3-.2zM47 198.8l5.5 .2h-5.3z"/>
<path d="M46.9 194.3l6 .2-.1-.2zM46.9 194.3l6 .2h-6.2z"/>
<path d="M47 198.7h5.8zM47 198.7l5.8 .1z"/>
<path d="M49.9 194.5h3.1zM49.9 194.5h3.1z"/>
<path d="M46.8 198.6l6 .1 .1-.1zM46.8 198.6l6 .1h-5.8z"/>
<path d="M50.3 194.5h2.7zM50.3 194.5h2.7z"/>
<path d="M50.2 198.6h2.8zM49.8 198.6h3.1z"/>
<path d="M50.5 194.5l2.5 .1zM50.5 194.5l2.5 .1z"/>
<path d="M50.6 194.6h2.4zM50.6 194.6h2.4z"/>
<path d="M50.4 198.5h2.6zM50.2 198.6h2.8z"/>
<path d="M50.7 194.6l2.4 .1zM50.7 194.6l2.4 .1z"/>
<path d="M50.6 198.5h2.4zM50.4 198.5h2.6z"/>
<path d="M50.9 194.7l2.3 .1-.1-.1zM50.9 194.7l2.3 .1z"/>
<path d="M51 198.3l2 .2 .2-.2zM50.6 198.5l.4-.2 2 .2z"/>
<path d="M51.1 194.8l2.1 .1zM51.1 194.8l2.1 .1z"/>
<path d="M51.2 194.9h2zM51.2 194.9h2z"/>
<path d="M51.1 198.3h2.1zM51 198.3h2.2z"/>
<path d="M51.2 194.9l2.1 .2-.1-.2zM51.2 194.9l2.1 .2h-1.9z"/>
<path d="M51.2 198.2h2zM51.2 198.2l2 .1z"/>
<path d="M51.3 198.1l1.9 .1 .1-.1zM51.2 198.2l.1-.1 1.9 .1z"/>
<path d="M51.4 195.1l2 .1-.1-.1zM51.4 195.1l2 .1h-1.9z"/>
<path d="M51.5 195.2h1.9zM51.5 195.2h1.9z"/>
<path d="M51.5 197.9l1.8 .2 .1-.2zM51.5 197.9l1.8 .2h-2z"/>
<path d="M51.5 195.2l2 .2-.1-.2zM51.5 195.2l2 .2h-1.9z"/>
<path d="M51.6 197.8l1.8 .1 .1-.1zM51.6 197.8l1.8 .1h-1.9zM51.5 197.9h1.9zM51.5 197.9h1.9z"/>
<path d="M51.6 195.4l1.9 .1v-.1zM51.6 195.4l1.9 .1h-1.8z"/>
<path d="M51.7 195.5l1.9 .3-.1-.3zM51.7 195.5l1.9 .3h-1.8z"/>
<path d="M51.7 197.6h1.8zM51.7 197.6h1.8z"/>
<path d="M51.7 197.6l1.8 .2v-.2zM51.7 197.6l1.8 .2h-1.9z"/>
<path d="M51.8 197.4l1.7 .2 .1-.2zM51.8 197.4l1.7 .2h-1.8z"/>
<path d="M51.8 195.8h1.8zM51.8 195.8h1.8z"/>
<path d="M51.8 195.8l1.9 .4-.1-.4zM51.8 195.8l1.9 .4h-1.8z"/>
<path d="M51.8 197.3l1.8 .1v-.1zM51.8 197.3l1.8 .1h-1.8z"/>
<path d="M51.9 197l1.7 .3 .1-.3zM51.9 197l1.7 .3h-1.8z"/>
<path d="M51.9 196.2h1.8zM51.9 196.2h1.8z"/>
<path d="M51.9 196.2l1.8 .4v-.4zM51.9 196.2l1.8 .4h-1.8z"/>
<path d="M51.9 196.9l1.8 .1v-.1zM51.9 196.9l1.8 .1h-1.8z"/>
<path d="M51.9 196.6h1.8zM51.9 196.6h1.8z"/>
<path d="M51.9 196.6l1.8 .3v-.3zM51.9 196.6l1.8 .3h-1.8z"/>
<path d="M54.3 195.7l1.7 3.9v-3.9zM54.3 195.7l1.7 3.9h-1.7z"/>
<path d="M54.3 193.5l3.6 2.2-1.8-2.2zM54.3 193.5l3.6 2.2h-3.6z"/>
<path d="M56 195.7l3.4 1.9-1.5-1.9zM56 195.7l3.4 1.9h-1.9z"/>
<path d="M57.5 197.6h1.9zM57.5 197.6h1.9z"/>
<path d="M59.4 193.5l1.7 4.1v-4.1zM59.4 193.5l1.7 4.1h-1.7z"/>
<path d="M59.4 197.6h1.7zM59.4 197.6h1.7z"/>
<path d="M57.5 197.6l3.6 2.1v-2.1zM57.5 197.6l3.6 2.1h-2z"/>
</g>
<g fill="#fff" stroke="#fff" stroke-width=".2">
<path d="M201.4 123.4v7.3l55-7.3zM201.4 130.7l55-7.3v7.3z"/>
<path d="M14.2 73.6v7.3l55-7.3zM14.2 80.9l55-7.3v7.3z"/>
<path d="M149.1 39.1v7.3l21.4-7.3zM149.1 46.4l21.4-7.3v7.3z"/>
<path d="M146.9 24.8v11.1l25.7-11.1zM146.9 35.9l25.7-11.1v11.1z"/>
<path d="M72.2 39.1v7.3l55-7.3zM72.2 46.4l55-7.3v7.3z"/>
</g>
<text font-size="8.9" x="179.5" y="199.7">TOP VIEWS</text>
<g font-size="5.3">
<text x="26.2" y="29">CEILING</text>
<text x="246.7" y="181.3">085632</text>
</g>
<g font-size="4.3">
<text x="26.1" y="19.6">PALLADIOM SHADE</text>
<text x="139.9" y="19.6">BUTT AND PASS BRACKET DETAILS</text>
<text x="141.7" y="188.6">SCALE: 1/2</text>
<text x="181.9" y="188.6">PAGE: 2</text>
<text x="226.2" y="188.6">REVISION: B</text>
</g>
<text font-size="3.9" x="141.3" y="180.9">PALLADIOM SHADE BUTT AND PASS INSTALLATION</text>
<g font-size="3.2">
<text x="149.5" y="27.6">4.00&quot; [102mm]</text>
<text x="147.3" y="31.4">MEASUREMENT</text>
<text x="150.3" y="35.3">DEDUCTION</text>
<text x="91.2" y="42">.50&quot; [13mm]</text>
<text x="150.4" y="42">3.00&quot; [76mm]</text>
<text x="72.6" y="45.8">MINIMUM RECOMMENDED CLEARANCE</text>
<text x="149.4" y="45.8">MAX ROLLUP</text>
<text x="33.1" y="76.4">.50&quot; [13mm]</text>
<text x="14.5" y="80.2">MINIMUM RECOMMENDED CLEARANCE</text>
<text x="209.3" y="93.9">WALL</text>
<text x="201.7" y="130.1">MINIMUM RECOMMENDED CLEARANCE</text>
<text x="220.3" y="126.3">.50&quot; [13mm]</text>
</g>
<g font-size="2.8">
<text x="8.9" y="178.1">SHADE INSTALLED AS PROVIDED BY FACTORY WILL HAVE ALL NECESSARY CLEARANCES FOR</text>
<text x="8.8" y="181.5">PROPER OPERATION. IT IS THE RESPONSIBILITY OF THE MASTER TECHNICIAN TO ENSURE</text>
<text x="8.8" y="184.8">PROPER CLEARANCES ARE MAINTAINED AFTER INSTALLATION. MINIMUM RECOMMENDED</text>
<text x="8.8" y="188.1">DEDUCTIONS BASED ON 90°CORNER.</text>
</g>
</svg>
